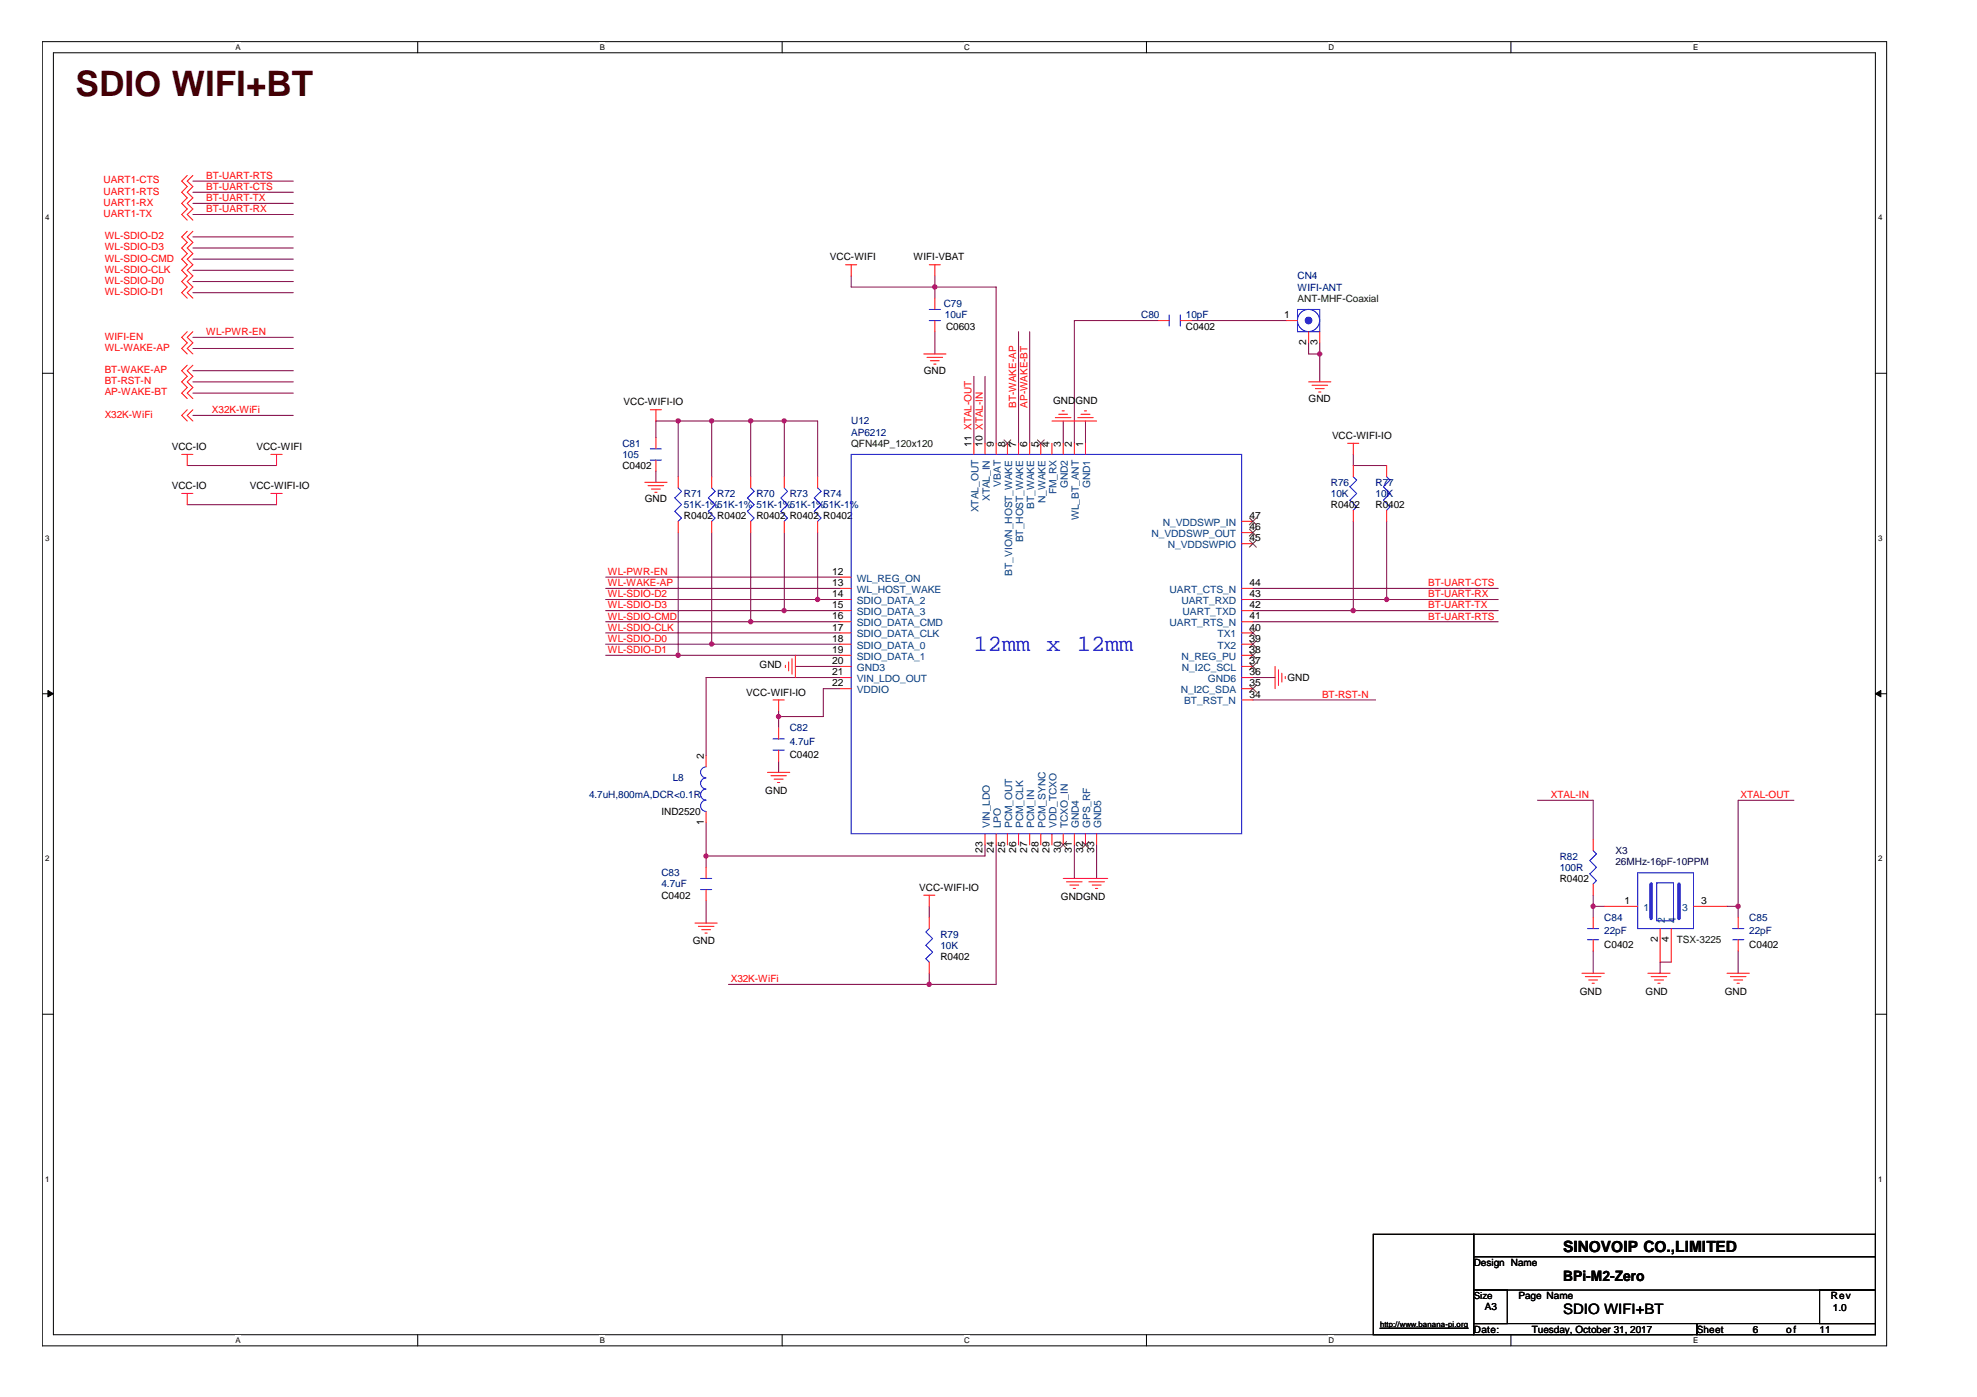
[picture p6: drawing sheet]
<svg xmlns="http://www.w3.org/2000/svg" width="297mm" height="210mm" viewBox="0 0 297 210" stroke-linecap="round" stroke-linejoin="round" font-family="sans-serif">
<path d="M6.3 6.3h277.2v195.9h-277.2zM8 7.9h273.8v192.6h-273.8z" fill="none" stroke="#000" stroke-width=".15"/>
<g fill="#fff">
<path d="M35.4 6.4h.8v1.4h-.8z"/>
<path d="M35.4 200.7h.8v1.4h-.8z"/>
</g>
<path d="M62.8 6.3v1.6M62.8 200.5v1.7" fill="none" stroke="#000" stroke-width=".15"/>
<g fill="#fff">
<path d="M90.1 6.4h.8v1.4h-.8z"/>
<path d="M90.1 200.7h.8v1.4h-.8z"/>
</g>
<path d="M117.5 6.3v1.6M117.5 200.5v1.7" fill="none" stroke="#000" stroke-width=".15"/>
<g fill="#fff">
<path d="M144.9 6.4h.8v1.4h-.8z"/>
<path d="M144.9 200.7h.8v1.4h-.8z"/>
</g>
<path d="M172.3 6.3v1.6M172.3 200.5v1.7" fill="none" stroke="#000" stroke-width=".15"/>
<g fill="#fff">
<path d="M199.6 6.4h.9v1.4h-.9z"/>
<path d="M199.6 200.7h.9v1.4h-.9z"/>
</g>
<path d="M227 6.3v1.6M227 200.5v1.7" fill="none" stroke="#000" stroke-width=".15"/>
<g fill="#fff">
<path d="M254.4 6.4h.8v1.4h-.8z"/>
<path d="M254.4 200.7h.8v1.4h-.8z"/>
<path d="M6.8 32h.6v1.4h-.6z"/>
<path d="M282.2 32h.7v1.4h-.7z"/>
<path d="M6.8 80.1h.6v1.4h-.6z"/>
<path d="M282.2 80.1h.7v1.4h-.7z"/>
</g>
<path d="M6.3 56.1h1.7M281.8 56.1h1.6" fill="none" stroke="#000" stroke-width=".15"/>
<g fill="#fff">
<path d="M6.8 128.3h.6v1.4h-.6z"/>
<path d="M282.2 128.3h.7v1.4h-.7z"/>
</g>
<path d="M6.3 104.2h1.7M281.8 104.2h1.6" fill="none" stroke="#000" stroke-width=".15"/>
<g fill="#000" stroke="#000" stroke-width=".15">
<path d="M7.2 103.8l.8 .4-.8 .5z" fill-rule="evenodd"/>
<path d="M281.8 104.2l.8-.4v.9z" fill-rule="evenodd"/>
</g>
<g fill="#fff">
<path d="M6.8 176.4h.6v1.4h-.6z"/>
<path d="M282.2 176.4h.7v1.4h-.7z"/>
</g>
<path d="M6.3 152.4h1.7M281.8 152.4h1.6M206.3 185.5h15.1v15h-15.1zM221.4 185.5h60.4v3.3h-60.4zM221.4 188.8h60.4v5h-60.4zM221.4 193.8h5.1v5.1h-5.1zM221.4 198.9h33.6v1.6h-33.6zM255 198.9h26.8v1.6h-26.8zM273.4 193.8h8.4v5.1h-8.4z" fill="none" stroke="#000" stroke-width=".15"/>
<g fill="none" stroke="#800040" stroke-width=".15">
<path d="M29 35.6h15.1M29 37.3h15.1M29 38.9h15.1M29 32.2h15.1M29 30.6h15.1M29 28.9h15.1M29 27.2h15.1M29 59.1h15.1M29 57.4h15.1M29 50.7h15.1M29 52.4h15.1M29 55.7h15.1"/>
<path d="M29 40.6h15.1M29 42.3h15.1M29 44h15.1M127.9 41.5v1.6h21.8v23.5M140.5 41.5v3.3M140.5 49.8v3.4M146.3 56.6v10M148 56.6v10M153 49.8v16.8M154.7 49.8v16.8M174 48.2h-12.6v18.4M179 48.2h14.3"/>
<path d="M196.6 51.5v1.7h1.7M198.3 51.5v5.9M28.1 69.9h13.5M28.1 75.8h13.5M29 62.4h15.1M98.6 65.8v-2.5h24.3v8.3M98.6 70.8v1.7M101.9 63.3v8.3M106.9 63.3v8.3M112.8 63.3v8.3M117.8 63.3v8.3M159.7 63.3v3.3"/>
<path d="M163.1 63.3v3.3M203.3 68.3v1.6h5M203.3 78.3v13.5M208.3 78.3v11.8M91 91.8h35.2M91 90.1h35.2M91 88.4h35.2M91 93.4h35.2M91 96.8h35.2M91 98.5h35.2M91 86.7h35.2M91 95.1h35.2"/>
<path d="M101.9 80v18.5M106.9 80v16.8M112.8 80v13.4M117.8 80v11.8M122.9 80v10.1M188.2 91.8h36.9M188.2 90.1h36.9M188.2 88.4h36.9M188.2 93.4h36.9M117 106.8v2.6M117 114.4v1.6M119.5 100.1h6.7"/>
<path d="M126.2 101.8h-20.1v11.8M126.2 103.5h-2.5v4.2h-6.7M188.2 101.8h3.4M188.2 105.2h18.5M106.1 123.6v6.7M106.1 135.3v3.4M139.6 136.2v1.7M148 127v1.6h-41.9M149.7 127v20.9h-40.2M161.4 127v5M164.8 127v5M231 120.2h8.4v5.9"/>
<path d="M239.4 134.5v3.4M239.4 136.2h1.6M259.5 136.2h1.7M269.5 120.2h-8.3v17.7M139.6 146.2v1.7M239.4 142.9v3.3M251.1 144.6h-1.7v1.6h-.1M261.2 142.9v3.3"/>
</g>
<g fill="#f0f" stroke="#f0f" stroke-width=".15">
<circle cx="203.3" cy="91.7" r=".33"/>
<circle cx="208.3" cy="90.1" r=".32"/>
<circle cx="140.4" cy="43.1" r=".33"/>
<circle cx="122.8" cy="90.1" r=".33"/>
<circle cx="117.8" cy="91.7" r=".32"/>
<circle cx="106.9" cy="96.8" r=".33"/>
<circle cx="112.8" cy="93.4" r=".33"/>
<circle cx="112.8" cy="63.2" r=".33"/>
<circle cx="106.9" cy="63.2" r=".33"/>
<circle cx="261.1" cy="136.2" r=".33"/>
<circle cx="117.8" cy="63.2" r=".32"/>
<circle cx="239.3" cy="136.2" r=".32"/>
<circle cx="106.1" cy="128.6" r=".33"/>
<circle cx="101.9" cy="98.4" r=".33"/>
<circle cx="139.6" cy="147.9" r=".33"/>
<circle cx="101.9" cy="63.2" r=".33"/>
<circle cx="198.3" cy="53.2" r=".33"/>
<circle cx="117" cy="107.7" r=".33"/>
</g>
<g fill="none" stroke="#f00" stroke-width=".15">
<path d="M28.1 34.7l-.8 .9 .8 .8-.8 .9 .8 .8-.8 .8 .8 .9-.8 .8 .8 .9-.8 .8 .8 .8-.8 .9 .8 .8M28.1 26.4l-.8 .8 .8 .8-.8 .9 .8 .8-.8 .9 .8 .8-.8 .8 .8 .9M29 34.7l-.9 .9 .9 .8-.9 .9 .9 .8-.9 .8 .9 .9-.9 .8 .9 .9-.9 .8 .9 .8-.9 .9 .9 .8M29 26.4l-.9 .8 .9 .8-.9 .9 .9 .8-.9 .9 .9 .8-.9 .8 .9 .9M127 39.8h1.7M127.9 39.8v1.7M139.6 39.8h1.7M140.5 39.8v1.7M28.1 54.9l-.8 .8 .8 .9-.8 .8 .8 .8-.8 .9 .8 .8M28.1 49.8l-.8 .9 .8 .8-.8 .9 .8 .8M29 54.9l-.9 .8 .9 .9-.9 .8 .9 .8-.9 .9 .9 .8M29 49.8l-.9 .9 .9 .8-.9 .9 .9 .8"/>
<path d="M138.8 53.2h3.3M139.3 53.7h2.3M139.8 54.2h1.3M140.3 54.7h.3M140.5 44.8v1.7M140.5 48.2v1.6M174 48.2h1.7M177.3 48.2h1.7M193.3 48.2h1.6M196.6 57.4h3.4M196.6 49.8v1.7M197.1 57.9h2.4"/>
<path d="M197.6 58.4h1.4M198.1 58.9h.4M198.3 49.8v1.7M27.3 68.3h1.7M27.3 74.1h1.7M28.1 68.3v1.6M28.1 74.1v1.7M28.1 61.6l-.8 .8 .8 .9M29 61.6l-.9 .8 .9 .9M40.7 68.3h1.7M40.7 74.1h1.7M41.6 68.3v1.6"/>
<path d="M41.6 74.1v1.7M96.9 72.5h3.3M97.4 73h2.3M97.7 61.6h1.7M97.9 73.5h1.3M98.4 74h.3M98.6 61.6v1.7M98.6 65.8v1.7M98.6 69.1v1.7M101.9 71.6v1.7M101.9 78.3v1.7M106.9 71.6v1.7"/>
<path d="M106.9 78.3v1.7M112.8 71.6v1.7M112.8 78.3v1.7M117.8 71.6v1.7M117.8 78.3v1.7M122.9 71.6v1.7M122.9 78.3v1.7M146.3 66.6v1.7M148 66.6v1.7M149.7 66.6v1.7M151.4 66.6v1.7M153 66.6v1.7"/>
<path d="M154.7 66.6v1.7M156.4 66.6v1.7M158.1 63.3h6.7M158.1 66.6v1.7M158.6 62.8h2.3M159.1 62.2h1.3M159.6 61.7h.3M159.7 66.6v1.7M161.4 66.6v1.7M161.9 62.8h2.4M162.4 62.2h1.4M162.9 61.7h.4"/>
<path d="M163.1 66.6v1.7M186.6 78.3h1.6M202.5 66.6h1.7M203.3 66.6v1.7M203.3 69.9v1.7M203.3 76.7v1.6M208.3 69.9v1.7M208.3 76.7v1.6M118 100v.3M118.5 99.5v1.3M119 99v2.3M119.5 98.5v3.3"/>
<path d="M126.2 96.8h1.7M126.2 98.5h1.7M126.2 95.1h1.7M126.2 88.4h1.7M126.2 90.1h1.7M126.2 93.4h1.7M126.2 91.8h1.7M126.2 86.7h1.7M186.6 96.8h1.6M186.6 98.5h1.6M186.6 95.1h1.6M186.6 88.4h1.6"/>
<path d="M186.6 90.1h1.6M186.6 93.4h1.6M186.6 91.8h1.6M186.6 81.7h1.6M186.6 80h1.6M106.1 113.6v1.6M115.3 116h3.4M115.8 116.6h2.4M116.1 105.2h1.7M116.3 117.1h1.4M116.8 117.6h.4M117 105.2v1.6"/>
<path d="M117 109.4v1.6M117 112.7v1.7M126.2 100.1h1.7M126.2 103.5h1.7M126.2 101.8h1.7M186.6 105.2h1.6M186.6 100.1h1.6M186.6 103.5h1.6M186.6 101.8h1.6M191.6 100.1v3.4M192.1 100.6v2.4M192.6 101.1v1.4"/>
<path d="M193.1 101.6v.4M104.4 138.7h3.4M104.9 139.2h2.4M105.4 139.7h1.4M106.1 121.9v1.7M106.1 130.3v1.7M106.1 133.7v1.6M138.8 134.5h1.7M139.6 134.5v1.7M139.6 137.9v1.6M148 125.3v1.7M149.7 125.3v1.7"/>
<path d="M151.4 125.3v1.7M153 125.3v1.7M154.7 125.3v1.7M156.4 125.3v1.7M158.1 125.3v1.7M159.7 132h6.7M159.7 125.3v1.7M160.2 132.5h2.4M160.7 133h1.4M161.2 133.5h.4M161.4 125.3v1.7M163.1 125.3v1.7"/>
<path d="M163.6 132.5h2.3M164.1 133h1.3M164.6 133.5h.3M164.8 125.3v1.7M239.4 126.1v1.7M239.4 132.8v1.7M239.4 137.9v1.6M241 136.2h5.1M249.4 139.5v5.1M251.1 139.5v5.1M254.4 136.2h5.1M261.2 137.9v1.6"/>
<path d="M105.9 140.2h.4M139.6 144.6v1.6M237.7 146.2h3.3M238.2 146.7h2.3M238.7 147.2h1.3M239.2 147.7h.3M239.4 141.2v1.7M247.6 146.2h3.3M248.1 146.7h2.3M248.6 147.2h1.3M249.1 147.7h.3M259.5 146.2h3.3"/>
<path d="M260 146.7h2.3M260.5 147.2h1.3M261 147.7h.3M261.2 141.2v1.7"/>
</g>
<path d="M207.3 199.6h13.3" fill="none" stroke="#000" stroke-width=".18"/>
<g fill="none" stroke="#00f" stroke-width=".15">
<path d="M139.6 48.2h1.7M139.6 46.5h1.7M175.7 47.3v1.7M177.3 47.3v1.7M194.9 46.5h3.4v3.3h-3.4zM97.7 69.1h1.7M97.7 67.5h1.7M101.9 73.3l.5 .5-1 1 1 1-1 1 1 1-.5 .5M106.9 73.3l.5 .5-1 1 1 1-1 1 1 1-.5 .5M112.8 73.3l.5 .5-1 1 1 1-1 1 1 1-.5 .5M117.8 73.3l.5 .5-1 1 1 1-1 1 1 1-.5 .5M122.9 73.3l.5 .5-1.1 1 1.1 1-1.1 1 1.1 1-.5 .5"/>
<path d="M127.9 68.3h58.7v57h-58.7zM203.3 71.6l.5 .5-1 1 1 1-1 1.1 1 1-.5 .5M208.3 71.6l.6 .5-1 1 1 1-1 1.1 1 1-.6 .5M106.1 118.6a.84 .84 0 0 0-.8 .8 .84 .84 0 0 0 .8 .8 .84 .84 0 0 0-.8 .9 .84 .84 0 0 0 .8 .8M106.1 115.2a.84 .84 0 0 0-.8 .9 .84 .84 0 0 0 .8 .8 .83 .83 0 0 0-.8 .8 .83 .83 0 0 0 .8 .8M116.1 111h1.7M116.1 112.7h1.7M105.3 132h1.6M105.3 133.7h1.6M139.6 139.5l-.5 .5 1 1-1 1 1 1.1-1 1 .5 .5M238.5 139.5h1.7M239.4 127.8l.5 .5-1 1 1 1-1 1 1 1-.5 .5"/>
<path d="M246.1 131.1h8.3v8.4h-8.3zM248.9 132.6h2.5v5.8h-2.5zM260.3 139.5h1.7M238.5 141.2h1.7M260.3 141.2h1.7"/>
<circle cx="196.6" cy="48.2" r="1.66"/>
</g>
<path d="M248.1 132.8v5.2M252.3 132.8v5.2" fill="none" stroke="#00f" stroke-width=".49"/>
<g fill="none" stroke="#804000" stroke-width=".15">
<path d="M150.9 66.1l1 1M151.9 66.1l-1.1 1M155.9 66.1l1 1M156.9 66.1l-1 1M187.7 79.5l1.1 1.1M187.7 77.8l1.1 1.1M188.7 79.5l-1 1.1M188.7 77.8l-1 1.1M187.7 99.6l1.1 1.1M187.7 96.3l1.1 1M187.7 98l1.1 1M187.7 94.6l1.1 1"/>
<path d="M187.7 81.2l1.1 1M188.7 99.6l-1 1.1M188.7 96.3l-1 1M188.7 98l-1 1M188.7 94.6l-1 1M188.7 81.2l-1 1M187.7 103l1.1 1M188.7 103l-1 1M159.2 126.4l1.1 1.1M160.3 126.4l-1.1 1.1M162.6 126.4l1 1.1M163.6 126.4l-1 1.1"/>
</g>
<circle cx="196.6" cy="48.2" r=".5" fill="#00f" stroke="#00f" stroke-width=".15"/>
<text font-size="5.3" fill="#400000" x="11.4" y="14.5">SDIO WIFI+BT</text>
<g font-size="3.5" fill="#00f">
<text x="146.3" y="97.9">12mm</text>
<text x="157.2" y="97.9">x</text>
<text x="161.8" y="97.9">12mm</text>
</g>
<text font-size="2.3" x="234.8" y="188.1">SINOVOIP CO.,LIMITED</text>
<g font-size="2.2">
<text x="234.8" y="197.5">SDIO WIFI+BT</text>
<text x="234.8" y="192.5">BPi-M2-Zero</text>
</g>
<g font-size="1.5" fill="#f00">
<text x="15.6" y="29.2">UART1-RTS</text>
<text x="15.6" y="27.6">UART1-CTS</text>
<text x="31" y="28.5">BT-UART-CTS</text>
<text x="31" y="26.9">BT-UART-RTS</text>
<text x="15.6" y="32.6">UART1-TX</text>
<text x="15.6" y="30.9">UART1-RX</text>
<text x="15.7" y="35.9">WL-SDIO-D2</text>
<text x="31" y="31.9">BT-UART-RX</text>
<text x="31" y="30.2">BT-UART-TX</text>
<text x="15.7" y="37.6">WL-SDIO-D3</text>
<text x="15.7" y="39.3">WL-SDIO-CMD</text>
<text x="15.7" y="41">WL-SDIO-CLK</text>
<text x="15.7" y="42.6">WL-SDIO-D0</text>
<text x="15.7" y="44.3">WL-SDIO-D1</text>
<text x="15.7" y="51">WIFI-EN</text>
<text x="15.7" y="52.7">WL-WAKE-AP</text>
<text x="31" y="50.3">WL-PWR-EN</text>
<text x="15.7" y="57.7">BT-RST-N</text>
<text x="15.7" y="56.1">BT-WAKE-AP</text>
<text x="15.7" y="59.4">AP-WAKE-BT</text>
<text x="15.7" y="62.8">X32K-WiFi</text>
<text x="31.8" y="62.1">X32K-WiFi</text>
<text x="152.7" y="61.2" transform="rotate(-90 152.7 61.2)">BT-WAKE-AP</text>
<text x="154.4" y="61.2" transform="rotate(-90 154.4 61.2)">AP-WAKE-BT</text>
<text x="91.3" y="89.7">WL-SDIO-D2</text>
<text x="91.3" y="86.4">WL-PWR-EN</text>
<text x="91.3" y="88.1">WL-WAKE-AP</text>
<text x="214.6" y="89.7">BT-UART-RX</text>
<text x="214.6" y="88.1">BT-UART-CTS</text>
<text x="91.3" y="91.4">WL-SDIO-D3</text>
<text x="91.3" y="93.1">WL-SDIO-CMD</text>
<text x="91.3" y="94.8">WL-SDIO-CLK</text>
<text x="214.6" y="91.4">BT-UART-TX</text>
<text x="214.6" y="93.1">BT-UART-RTS</text>
<text x="91.3" y="96.4">WL-SDIO-D0</text>
<text x="91.3" y="98.1">WL-SDIO-D1</text>
<text x="198.6" y="104.8">BT-RST-N</text>
<text x="233" y="119.9">XTAL-IN</text>
<text x="261.5" y="119.9">XTAL-OUT</text>
<text x="109.8" y="147.6">X32K-WiFi</text>
</g>
<g font-size="1.5">
<text x="124.7" y="39.1">VCC-WIFI</text>
<text x="137.3" y="39.1">WIFI-VBAT</text>
<text x="192.9" y="47.8">1</text>
<text x="142.1" y="49.5">C0603</text>
<text x="178.2" y="49.5">C0402</text>
<text x="196.3" y="51.9" transform="rotate(-90 196.3 51.9)">2</text>
<text x="197.9" y="51.9" transform="rotate(-90 197.9 51.9)">3</text>
<text x="138.8" y="56.2">GND</text>
<text x="93.7" y="60.9">VCC-WIFI-IO</text>
<text x="158.2" y="60.7">GND</text>
<text x="161.6" y="60.7">GND</text>
<text x="196.6" y="60.4">GND</text>
<text x="200.1" y="65.9">VCC-WIFI-IO</text>
<text x="25.8" y="67.6">VCC-IO</text>
<text x="38.5" y="67.6">VCC-WIFI</text>
<text x="93.5" y="70.5">C0402</text>
<text x="146" y="67.1" transform="rotate(-90 146 67.1)">11 XTAL-OUT</text>
<text x="147.6" y="67.1" transform="rotate(-90 147.6 67.1)">10 XTAL-IN</text>
<text x="149.3" y="67.1" transform="rotate(-90 149.3 67.1)">9</text>
<text x="151" y="67.1" transform="rotate(-90 151 67.1)">8</text>
<text x="152.7" y="67.1" transform="rotate(-90 152.7 67.1)">7</text>
<text x="154.3" y="67.1" transform="rotate(-90 154.3 67.1)">6</text>
<text x="156" y="67.1" transform="rotate(-90 156 67.1)">5</text>
<text x="157.7" y="67.1" transform="rotate(-90 157.7 67.1)">4</text>
<text x="159.4" y="67.1" transform="rotate(-90 159.4 67.1)">3</text>
<text x="161.1" y="67.1" transform="rotate(-90 161.1 67.1)">2</text>
<text x="162.7" y="67.1" transform="rotate(-90 162.7 67.1)">1</text>
<text x="25.8" y="73.5">VCC-IO</text>
<text x="37.5" y="73.5">VCC-WIFI-IO</text>
<text x="96.9" y="75.5">GND</text>
<text x="187.7" y="78">47</text>
<text x="200" y="76.3">R0402</text>
<text x="206.7" y="76.3">R0402</text>
<text x="102.7" y="78">R0402 R0402</text>
<text x="113.6" y="78">R0402 R0402 R0402</text>
<text x="187.7" y="81.3">45</text>
<text x="187.7" y="79.7">46</text>
<text x="125" y="88">13</text>
<text x="125" y="89.7">14</text>
<text x="125" y="86.4">12</text>
<text x="187.7" y="89.7">43</text>
<text x="187.7" y="88">44</text>
<text x="125" y="94.7">17</text>
<text x="125" y="93.1">16</text>
<text x="125" y="91.4">15</text>
<text x="187.7" y="94.7">40</text>
<text x="187.7" y="91.4">42</text>
<text x="187.7" y="93.1">41</text>
<text x="114.1" y="100.3">GND</text>
<text x="125" y="96.4">18</text>
<text x="125" y="98.1">19</text>
<text x="125" y="99.8">20</text>
<text x="125" y="101.4">21</text>
<text x="187.7" y="99.8">37</text>
<text x="187.7" y="96.4">39</text>
<text x="187.7" y="98.1">38</text>
<text x="187.7" y="101.4">36</text>
<text x="112.1" y="104.5">VCC-WIFI-IO</text>
<text x="125" y="103.1">22</text>
<text x="187.7" y="103.1">35</text>
<text x="187.7" y="104.8">34</text>
<text x="193.4" y="102.3">GND</text>
<text x="118.7" y="113.9">C0402</text>
<text x="105.7" y="114.1" transform="rotate(-90 105.7 114.1)">2</text>
<text x="115" y="119.3">GND</text>
<text x="99.4" y="122.4">IND2520</text>
<text x="105.7" y="123.9" transform="rotate(-90 105.7 123.9)">1</text>
<text x="147.6" y="128.1" transform="rotate(-90 147.6 128.1)">23</text>
<text x="149.3" y="128.1" transform="rotate(-90 149.3 128.1)">24</text>
<text x="151" y="128.1" transform="rotate(-90 151 128.1)">25</text>
<text x="152.7" y="128.1" transform="rotate(-90 152.7 128.1)">26</text>
<text x="154.3" y="128.1" transform="rotate(-90 154.3 128.1)">27</text>
<text x="156" y="128.1" transform="rotate(-90 156 128.1)">28</text>
<text x="157.7" y="128.1" transform="rotate(-90 157.7 128.1)">29</text>
<text x="159.4" y="128.1" transform="rotate(-90 159.4 128.1)">30</text>
<text x="161.1" y="128.1" transform="rotate(-90 161.1 128.1)">31</text>
<text x="162.7" y="128.1" transform="rotate(-90 162.7 128.1)">32</text>
<text x="164.4" y="128.1" transform="rotate(-90 164.4 128.1)">33</text>
<text x="99.4" y="135">C0402</text>
<text x="138.1" y="133.9">VCC-WIFI-IO</text>
<text x="159.4" y="135.2">GNDGND</text>
<text x="234.3" y="132.5">R0402</text>
<text x="244.1" y="135.8">1</text>
<text x="255.6" y="135.8">3</text>
<text x="104.1" y="141.9">GND</text>
<text x="241" y="142.4">C0402</text>
<text x="249.1" y="141.5" transform="rotate(-90 249.1 141.5)">2</text>
<text x="250.7" y="141.5" transform="rotate(-90 250.7 141.5)">4</text>
<text x="262.8" y="142.4">C0402</text>
<text x="141.3" y="144.2">R0402</text>
<text x="237.4" y="149.4">GND</text>
<text x="247.2" y="149.4">GND</text>
<text x="259.1" y="149.4">GND</text>
<text x="221.4" y="190.2">Design Name</text>
<text x="221.4" y="195.1">Size</text>
<text x="223.1" y="196.9">A3</text>
<text x="228.1" y="195.2">Page Name</text>
<text x="275.1" y="195.2">Rev</text>
<text x="275.4" y="197">1.0</text>
<text x="221.4" y="200.2">Date:</text>
<text x="230.1" y="200.2">Tuesday, October 31, 2017</text>
<text x="255" y="200.2">Sheet</text>
<text x="263.3" y="200.2">6</text>
<text x="268.4" y="200.2">of</text>
<text x="273.4" y="200.2">11</text>
</g>
<g font-size="1.5" fill="#000080">
<text x="194.9" y="42">CN4</text>
<text x="141.8" y="46.2">C79</text>
<text x="142" y="47.9">10uF</text>
<text x="171.5" y="47.9">C80</text>
<text x="178.2" y="47.9">10pF</text>
<text x="194.9" y="43.7">WIFI-ANT</text>
<text x="127.9" y="63.8">U12</text>
<text x="127.9" y="65.4">AP6212</text>
<text x="93.5" y="67.1">C81</text>
<text x="93.5" y="68.8">105</text>
<text x="102.7" y="74.7">R71</text>
<text x="102.7" y="76.3">51K-1%51K-1% 51K-1%51K-1%51K-1%</text>
<text x="107.8" y="74.7">R72</text>
<text x="113.6" y="74.7">R70</text>
<text x="118.7" y="74.7">R73</text>
<text x="123.7" y="74.7">R74</text>
<text x="200" y="73">R76</text>
<text x="200" y="74.7">10K</text>
<text x="206.7" y="73">R77</text>
<text x="206.7" y="74.7">10K</text>
<text x="118.7" y="109.9">C82</text>
<text x="118.7" y="111.9">4.7uF</text>
<text x="88.5" y="119.9">4.7uH,800mA,DCR&lt;0.1R</text>
<text x="101.1" y="117.4">L8</text>
<text x="99.4" y="131.7">C83</text>
<text x="234.3" y="129.2">R82</text>
<text x="234.3" y="130.8">100R</text>
<text x="99.4" y="133.3">4.7uF</text>
<text x="141.3" y="140.9">R79</text>
<text x="141.3" y="142.6">10K</text>
<text x="241" y="138.4">C84</text>
<text x="241" y="140.4">22pF</text>
<text x="262.8" y="138.4">C85</text>
<text x="262.8" y="140.4">22pF</text>
</g>
<g font-size="1.5" fill="#004000">
<text x="194.9" y="45.3">ANT-MHF-Coaxial</text>
<text x="127.9" y="67.1">QFN44P_120x120</text>
<text x="251.9" y="141.7">TSX-3225</text>
</g>
<g font-size="1.5" fill="#004080">
<text x="147" y="77" transform="rotate(-90 147 77)">XTAL_OUT</text>
<text x="148.7" y="75.3" transform="rotate(-90 148.7 75.3)">XTAL_IN</text>
<text x="150.4" y="73.1" transform="rotate(-90 150.4 73.1)">VBAT</text>
<text x="155.4" y="76.4" transform="rotate(-90 155.4 76.4)">BT_WAKE</text>
<text x="157.1" y="75.6" transform="rotate(-90 157.1 75.6)">N_WAKE</text>
<text x="158.7" y="74.3" transform="rotate(-90 158.7 74.3)">FM_RX</text>
<text x="160.4" y="73.4" transform="rotate(-90 160.4 73.4)">GND2</text>
<text x="163.8" y="73.4" transform="rotate(-90 163.8 73.4)">GND1</text>
<text x="153.7" y="81.5" transform="rotate(-90 153.7 81.5)">BT_HOST_WAKE</text>
<text x="162.1" y="78.1" transform="rotate(-90 162.1 78.1)">WL_BT_ANT</text>
<text x="173" y="80.7">N_VDDSWP_OUT</text>
<text x="174.7" y="79">N_VDDSWP_IN</text>
<text x="175.5" y="82.4">N_VDDSWPIO</text>
<text x="128.7" y="89.1">WL_HOST_WAKE</text>
<text x="128.7" y="87.4">WL_REG_ON</text>
<text x="152.1" y="86.5" transform="rotate(-90 152.1 86.5)">BT_VIO/N_HOST_WAKE</text>
<text x="175.7" y="89.1">UART_CTS_N</text>
<text x="128.7" y="90.8">SDIO_DATA_2</text>
<text x="128.7" y="95.8">SDIO_DATA_CLK</text>
<text x="128.7" y="94.1">SDIO_DATA_CMD</text>
<text x="128.7" y="92.4">SDIO_DATA_3</text>
<text x="175.7" y="94.1">UART_RTS_N</text>
<text x="177.5" y="90.8">UART_RXD</text>
<text x="177.7" y="92.4">UART_TXD</text>
<text x="182.9" y="95.8">TX1</text>
<text x="128.7" y="97.5">SDIO_DATA_0</text>
<text x="128.7" y="99.1">SDIO_DATA_1</text>
<text x="128.7" y="100.8">GND3</text>
<text x="177.5" y="99.1">N_REG_PU</text>
<text x="177.6" y="100.8">N_I2C_SCL</text>
<text x="182.9" y="97.5">TX2</text>
<text x="128.7" y="104.2">VDDIO</text>
<text x="128.7" y="102.5">VIN_LDO_OUT</text>
<text x="177.4" y="104.2">N_I2C_SDA</text>
<text x="177.9" y="105.8">BT_RST_N</text>
<text x="181.5" y="102.5">GND6</text>
<text x="148.7" y="124.4" transform="rotate(-90 148.7 124.4)">VIN_LDO</text>
<text x="150.4" y="124.4" transform="rotate(-90 150.4 124.4)">LPO</text>
<text x="152.1" y="124.4" transform="rotate(-90 152.1 124.4)">PCM_OUT</text>
<text x="153.7" y="124.4" transform="rotate(-90 153.7 124.4)">PCM_CLK</text>
<text x="155.4" y="124.4" transform="rotate(-90 155.4 124.4)">PCM_IN</text>
<text x="157.1" y="124.4" transform="rotate(-90 157.1 124.4)">PCM_SYNC</text>
<text x="158.7" y="124.4" transform="rotate(-90 158.7 124.4)">VDD_TCXO</text>
<text x="160.4" y="124.4" transform="rotate(-90 160.4 124.4)">TCXO_IN</text>
<text x="162.1" y="124.4" transform="rotate(-90 162.1 124.4)">GND4</text>
<text x="163.8" y="124.4" transform="rotate(-90 163.8 124.4)">GPS_RF</text>
<text x="165.5" y="124.4" transform="rotate(-90 165.5 124.4)">GND5</text>
<text x="246.9" y="136.9">1</text>
<text x="252.8" y="136.9">3</text>
<text x="250.1" y="138.7" transform="rotate(-90 250.1 138.7)">2</text>
<text x="251.8" y="138.7" transform="rotate(-90 251.8 138.7)">4</text>
</g>
<g font-size="1.5" fill="#000040">
<text x="242.7" y="128.3">X3</text>
<text x="242.7" y="130">26MHz-16pF-10PPM</text>
</g>
<g font-size="1.2">
<text x="35.4" y="7.5">A</text>
<text x="90.1" y="7.5">B</text>
<text x="144.9" y="7.5">C</text>
<text x="199.6" y="7.5">D</text>
<text x="254.4" y="7.5">E</text>
<text x="6.8" y="33.1">4</text>
<text x="282.2" y="33.1">4</text>
<text x="6.8" y="81.2">3</text>
<text x="282.2" y="81.2">3</text>
<text x="6.8" y="129.4">2</text>
<text x="282.2" y="129.4">2</text>
<text x="6.8" y="177.5">1</text>
<text x="282.2" y="177.5">1</text>
<text x="35.4" y="201.8">A</text>
<text x="90.1" y="201.8">B</text>
<text x="144.9" y="201.8">C</text>
<text x="199.6" y="201.8">D</text>
<text x="207.3" y="199.4">http://www.banana-pi.org</text>
<text x="254.4" y="201.8">E</text>
</g>
</svg>
